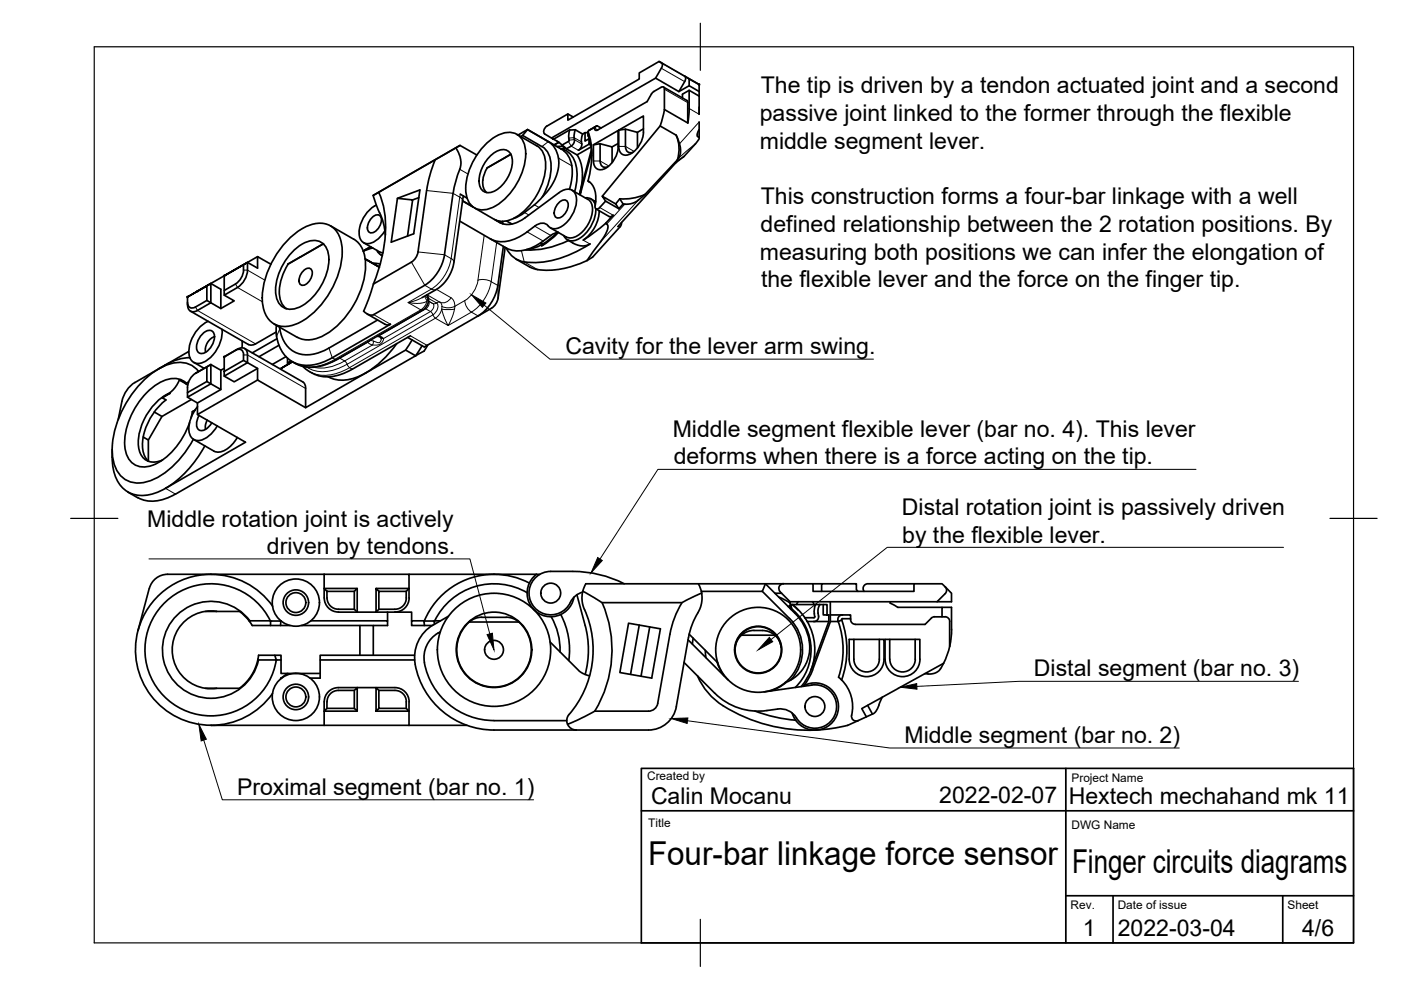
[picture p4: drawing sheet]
<svg xmlns="http://www.w3.org/2000/svg" width="297mm" height="210mm" viewBox="0 0 297 210" stroke-linecap="round" stroke-linejoin="round" font-family="sans-serif">
<!-- layer: Visible -->
<g fill="none" stroke="#000" stroke-width=".36">
<path d="M139 16.6l4.9 2.8 2.2-1.2 2.1 1.2v1M139.7 13l8.5 4.9M140.2 18.5l-1.8 1-1.2 2-10.5 6.1h-.5l-.2-.6M140.2 18.5h.5l.2 .4v4.3M140.2 14.5l-1.2 2.1-22 12.6M140.2 13.3l-.5-.3-4.2 2.5v1.3l-15.1 8.7v-1.3l-4.4 2.5-.6 .6a.86 .86 0 0 0 .1 1.1M140.2 13.3a.89 .89 0 0 1 0 1.2M140.7 18.5l4.9 2.8M145.2 16.2l.9 .5v1.5M145.2 17.3l-1.3 2.1M145.2 16.1a.89 .89 0 0 1 0 1.2M146.1 19.1v4.4l-.3 2.6"/>
<path d="M146.1 16.7l2.1 1.2M148.2 17.9v1.5M92.3 33.9a27.4 27.4 0 0 0-1.8 6.5M96.6 31.3l-17.5 10.1M96.6 31.3l.9 1.8 .2 1.7-1.2 4-.4 2.2M97.5 30.8l-.8 .5M101.1 32.9l-3.6-2.1-18.4 10.6M102.6 30.9a7.6 7.6 0 0 1 6-2.8 3.6 3.6 0 0 1 2.8 3.5 13.5 13.5 0 0 1-7.2 12.5 3.6 3.6 0 0 1-5.4-3.1 13.5 13.5 0 0 1 3.8-10.1zM103.3 35.6a4.8 4.8 0 0 0-.4 4.9l.3 .3M103.9 33.2a3.3 3.3 0 0 1 3.7-1.3 3.3 3.3 0 0 1 .8 3.9 7.4 7.4 0 0 1-4 4.9 2.07 2.07 0 0 1-2.2-.3 2.07 2.07 0 0 1-.6-2.1 7.8 7.8 0 0 1 2.3-5.1zM107.1 33.4l-1.2 .7M107.2 33.4l1.1-.7-5 2.9 2.6-1.5"/>
<path d="M109.6 28.5l4.2 2.4M109.8 28.6l2-1.1 7.3 4.1a5.9 5.9 0 0 1 2.2 4.6l-.1 2.1-.5 1.8M110.4 28.9l.4-.2 1-1.2 4.4 2.5M110.8 28.7l4.1 2.4a4.9 4.9 0 0 1 1.9 4.7 13.5 13.5 0 0 1-1.8 5.9M113.8 30.9a4.8 4.8 0 0 1 1.9 4.7 14.1 14.1 0 0 1-6.8 10.7 4.4 4.4 0 0 1-4.1 .2l-4.2-2.4M115.5 28.4l1.5 .9M116.3 30a5.7 5.7 0 0 1 2.1 5.3l-.7 2.7-1.2 2-2.5 2.8-2.8 2.3M117.4 29.5l1 .6 .8 .7M117.4 29.5l-.4-.3 .4 .3M118.1 31.1h1.5M118.5 30.2l-1 .5M119.2 30.8l.9 .7"/>
<path d="M119.5 31.6v.4M119.7 31.8a5.2 5.2 0 0 1 2.7 5.3l-.3 2.3-.3 1.2M119.7 31.2l-.3 .3h-.5M119.8 31.3l-.3 .3 .2 .2M120.4 24.2l1.1 .6M120.6 29.3v.4M120.7 29.7l-.2 .3-1.4 .8M120.8 27.6l-.2 1.7M121.7 29.2l.1 .4M121.8 29.6l-.2 .8a2.6 2.6 0 0 1-1.5 1.2l2.2 1.2 3-1.6M122 27.5l-.3 .9v.8M122.4 32.8a10.1 10.1 0 0 1 .5 8.3l-.1 .1"/>
<path d="M123.5 28.4l-1.5-.9-1.2 .1-3.4 1.9M123.5 28.4l-.2 .9v1.2M124 28.1l-.5 .3M124.7 27.9v1M124.7 28.1h-.7v1.8l.9-.5M124.7 38.4a4.8 4.8 0 0 1 1.5 5.2M124.7 28v.8a12.8 12.8 0 0 1 .8 4.2M124.7 38.4l.4 .2M124.8 27.7l-.1 .1a17.8 17.8 0 0 1 0 10.6M124.9 29.4v1.2l-2.2 1.3 .5-.6 .2-.8M124.9 29.4h.1M124.9 30.6l.3 .2"/>
<path d="M125.1 30.1l.1 .4M125.2 30.4l-.1 .1M125.4 31.8l-2.4 9M125.4 32.3l-2.3 8.5M125.8 30.7l5.2-3v3.4M125.8 30.7v3.4a1.61 1.61 0 0 0 .8 1.7 1.61 1.61 0 0 0 1.9-.2 5.7 5.7 0 0 0 2.6-4.5M125.8 30.7l1.4-.2v3.6M126 27l.6-.3-1.8 1M126 27l-1.2 .7M126.6 26.7l.8 .4M127.2 30.5l2.6 .7v3.3M127.2 34.1a1.12 1.12 0 0 0 .4 1.2 1.12 1.12 0 0 0 1.2 .1"/>
<path d="M131 30.4l-1.2 .8M131.2 27.6l5.2-3v3.4a5.5 5.5 0 0 1-3.2 4.8 1.55 1.55 0 0 1-2-1.8M131.2 27.6l1.4-.2v3.6M131.2 27.6v3.4M132.6 27.4l2.5 .7v3.3M132.6 31a1.12 1.12 0 0 0 .4 1.2 1.12 1.12 0 0 0 1.2 .1M136.4 27.3l-1.3 .8M140.9 23.2l4.9 2.9M140.9 23.2l-.9 3.5M143.3 34.5l-12.3 13.5M143.4 28.7a7.4 7.4 0 0 1 .2 5.2l.3-.4M143.6 33.9l-6.9 7.3"/>
<path d="M143.9 33.5l.4-1v-1.2l-.9-2.5-3.4-2.1-12.3 14.9M145.6 21.3l.2 .5M145.8 21.8v4.3M148.2 25.9v.8a1.32 1.32 0 0 1-.2 1.2l-.2 .6 .1 .5a.41 .41 0 0 1 .4 .3 .41 .41 0 0 1-.3 .5l-3 3.4-1.7 1.3M148.2 20.4l-2.1-1.3-1.4 .9v.8M148.2 20.4v3.8M148.2 27.5v1.5M148.2 22.7v1.5M47.5 58.5l5-2.9zM51.6 56.1a4 4 0 0 1-1.7 4.1l-2.4 1.4M54.6 54.4l-12.7 7.3M57.4 56l-2.8-1.6v2.4l-2.1-1.2a5.2 5.2 0 0 1-2.1 5.4l-2.9 1.6v-4.1"/>
<path d="M61 50.9a10.2 10.2 0 0 1 7.4-3.6 4.7 4.7 0 0 1 4.1 4.8 18 18 0 0 1-9.6 16.6 4.8 4.8 0 0 1-7.2-4.3 18 18 0 0 1 5.3-13.5zM61.1 56a9.4 9.4 0 0 0-1.4 8.3l1.1 1.2M62.4 53a5.7 5.7 0 0 1 5-1.9 3.6 3.6 0 0 1 2.3 3.9 12.1 12.1 0 0 1-6.5 10.3 3.2 3.2 0 0 1-4.7-2.8 12.1 12.1 0 0 1 3.9-9.5zM63.7 54.5l-2.6 1.5M64.4 57.3a1 1 0 0 1 1.4-.3 1 1 0 0 1 .4 1.3l-.4 1a1.62 1.62 0 0 1-2.1 1 2.4 2.4 0 0 1 .7-3zM68.5 51.7l-7.4 4.3M68.5 51.7h.1M68.5 51.7l-1.1 .7M68.5 51.7l.2 .1M70.1 47.9l4.9 2.8a5.7 5.7 0 0 1 2.5 4.9 18.4 18.4 0 0 1-8.9 15.6 5.7 5.7 0 0 1-5.5 .3M77.1 51.4l3.4 2M77.5 52.9l-.5 .3"/>
<path d="M77.7 55.1l2.7 1.5-3-1.7 3 1.8M78.6 52.3l-1.1 .6M79 46a1.06 1.06 0 0 1 1.4-.4 1.06 1.06 0 0 1 .4 1.5l-.1 .5a2.4 2.4 0 0 1-2.2 1.8 1.72 1.72 0 0 1-.2-2.6zM79 52.6l-2 .7M79.1 55.8l1.5 .2M79.1 41.4l1 2.9a18.4 18.4 0 0 1 1.6 5.5M79.8 43.5a6.8 6.8 0 0 0-3.5 6.8 1.9 1.9 0 0 0 3.1 .9 6.6 6.6 0 0 0 2.2-2.3M79.9 53.1a1.81 1.81 0 0 0 1.2 1.1M80.3 40.8a21 21 0 0 1 .8 13.1l-.8 3.1-1.1 3.2M80.5 53.4l.7 .2M80.7 54l.3 .2M84.3 42.1l4.7-1.8-1.3 9.3-4.7 1.7 1.3-9.2 3.2 .3-1.1 7.7"/>
<path d="M87.2 55.6l-8 4.6M88.8 41.9l-1.3 .5M90.4 40.4l-1.8 13a3.2 3.2 0 0 1-1.4 2.2M96.1 41l-1.9 13a9.6 9.6 0 0 1-4.1 6.5l-10.9 6.2M97.5 46.9l9.9 5.7M97.6 41.2l1.4 .8M98.1 42.6l2.2 1.3M98.1 42.6h.1M98.2 41.5l-2 14.1-.6 2.2-.8 1.4-1.3 1.5-4 2.4M105.1 46.7l1.1 .6M106.5 47v.4M106.5 47l.1 .5"/>
<path d="M106.7 52.2l-1.1 8.3a9.6 9.6 0 0 1-4.2 6.5l2.8-1.7a3.1 3.1 0 0 0 1.4-2.1l1.5-10.8M107.4 46.9l1.1 .6M108.3 47.4v.1M111.2 45l-.9 .7-1.4 .6M111.4 46.2l7.1-5.4a2.16 2.16 0 0 1 3.4 .1 5.7 5.7 0 0 1-1.6 6.1 3.1 3.1 0 0 1-3.7 1.3 2.04 2.04 0 0 0-3.2-.4l-1.6 1.3M111.4 46.1a5 5 0 0 1-6.4 .5M111.8 49.2a7.9 7.9 0 0 1-7.1 1.8l-.7-.4M114.8 51.4l.2 .4M114.9 51.9l-1.7 .7-1.6 .3M115 51.8l.2 .1M118.1 49.3l-1.7 1.6-1.4 .9M118.4 49.3h-.4a7 7 0 0 0-2.8 1.8 7.9 7.9 0 0 1-7.1 1.8l-.7-.3"/>
<path d="M118.4 49.3l-1.5 1.4-2 1.4-.3-.6M118.6 42.9a1.06 1.06 0 0 1 1.4-.4 1.06 1.06 0 0 1 .4 1.4l-.1 .5a2.4 2.4 0 0 1-2.2 1.8 1.72 1.72 0 0 1-.2-2.5zM120.3 50.9l1.5 .8 1.1 .4h1.2l1-.4a21 21 0 0 1-13.9 3.8 4.9 4.9 0 0 1-3.9-2.9M120.6 51a18.3 18.3 0 0 1-9.2 2M121.3 40.3l3.4 2M123.2 40.7l-.2 .6M124.1 42a1.86 1.86 0 0 1 2.1 1.5M124.7 42.3a3.1 3.1 0 0 1 .7 3.6 6.2 6.2 0 0 1-4.2 4.5l-1.1-.2-3.4-1.9M125.3 42.2l.7 .4M126 42.6l.3 .2M126.3 44.2a7.3 7.3 0 0 1-4.6 6.8 1.84 1.84 0 0 1-2.2-1.1M126.4 44.3l2.8 1.6 .2 .1 .6-.4-1.6 1.8 .5 .5-.1 .7-.7 1.6-.8 1.1"/>
<path d="M127 44.7a7.8 7.8 0 0 1-3.3 6.2l2.4-1.6 2.3-1.9M127.4 51.2l-2.9 4a17 17 0 0 1-11.6 1.7l-3.5-2M128.4 42.6l-1.5 1.6-.5 .1-.2-.1v-.6M130.5 43.2l-2.8-1.6 .7 1 2.8 1.7M131.4 42.2l-.9 1 .7 1.1M131.4 42.2l.7 1.1M131.8 47.2l-.3 .9-5.9 6.4-1.2 .8M132.1 43.3l-.9 1M135.3 42.4l-1.5 .8-1.7 .1M136.7 41.3l-1.3 1.1M136.7 41.2a11.2 11.2 0 0 1-5.3 .9M35.1 77.4l-6.5 3.7"/>
<path d="M35.1 77.4l-1.5 .8M39.8 63l4.9-2.9zM40 74.5l-4.9 2.9M40.3 75.8a10.2 10.2 0 0 0-5.2 1.6M40.4 66l12.3 7a1.49 1.49 0 0 0 1.5-.1M41.1 76.8l2.2 1.3M41.5 79.2a4 4 0 0 0-1.7 4M41.9 78.9l-.5 .3M41.9 78.9h.1M42.1 78.8a5.7 5.7 0 0 0-7.3-1.2 21.1 21.1 0 0 0-10.3 13 12.3 12.3 0 0 0 .4 9.3 5.4 5.4 0 0 0 6.8 2.1 18.5 18.5 0 0 0 9.3-8.9M42.7 71a1.62 1.62 0 0 1 2.5-.6 3.5 3.5 0 0 1-2.6 4.6 1.63 1.63 0 0 1-.7-2.5zM43.9 77.8l.8-.5v4.1l-.8-.5z"/>
<path d="M43.9 60.6v3.1l.8 .5v-4.1l2.1 1.2v4.1M43.9 63.7l-2.4 1.4a1.03 1.03 0 0 1-1.2 .1 1.03 1.03 0 0 1-.5-1.1M43.9 77.8l-2.5 1.4M44.1 68.1a7.4 7.4 0 0 0-4 7.4 2.01 2.01 0 0 0 3.2 1.2 7.6 7.6 0 0 0 3.8-6.9M44.7 77.3l2.1 1.2 .7-.4M44.7 77.3l-2.8 1.6M45.5 71.4a2.96 2.96 0 0 0-1.9 3.3M46.8 78.5v4.1l-2.1-1.2-4.9 2.8v-1l4.1-2.3M47.5 78.8l4.1-2.4 .9 .5-5 2.8zM47.5 75.7l2.9-1.7a1.29 1.29 0 0 1 1.5-.1 1.29 1.29 0 0 1 .6 1.4v1.6l2.1 1.2v2.5l10.2 5.8M47.5 75.7l2.4-1.4a1.03 1.03 0 0 1 1.2-.2 1.03 1.03 0 0 1 .5 1.1v1.2M47.5 62.6l2.2 1.2-2.9 1.6-2.1-1.2-2.8 1.6a1.28 1.28 0 0 1-1.5 .2 1.28 1.28 0 0 1-.6-1.4v-1.6"/>
<path d="M47.5 75.7v3.1M51.3 72.3v1.4M51.9 73.9l12.3 7.1M54.6 78.1l-4.9 2.9-2.2-1.3M58.1 68.7l4.9 2.8M58.5 70.4l-4.3 2.5M58.7 71.8l-5.2 3M59.1 73.2l-4.2 2.4M60.6 75.6l-2.9 1.7M61 75.9v1.4M61.7 76.5l-.7 .4M62 76.7l-2.6 1.5 2.6-1.5"/>
<path d="M64.2 77.7l1 .9 1 .5M77.1 66a2 2 0 0 0 2.2 .7M77.8 66.6l3.8 2.1a1.18 1.18 0 0 0 1.2 0l-12.4 7.2a8.9 8.9 0 0 1-8.1 .9 8 8 0 0 1-3.7-7.8M79.2 60.2l-1.1 3.4-1 2.4M80 71.3l.7 .2 .1 .3M80.1 67.9l-10.3 5.9a7.5 7.5 0 0 1-7.7 .6 6.9 6.9 0 0 1-2.8-5.1M84.1 72.9a19.1 19.1 0 0 1-9.5 7.4 6.6 6.6 0 0 1-5-.4M86.4 71.5l3.6 2.1 .6-.4M87 71.2l-12.3 7.1a8.5 8.5 0 0 1-8.5 .8M87.4 72.1l-1.4 2.1M88.1 75.4l-2.1-1.2-21.2 12.2v-4M88.1 75.4l-50.9 29.4"/>
<path d="M89.5 73.3l-1.4 2.1M90.5 62.5l.3 .7v.8l-.3 .8-.7 .9-19.3 11-2.2 .8-2.4 .4-1.9-.3-2-.9M90.7 73.2l-.2 .3a2.84 2.84 0 0 1-1.7 1.5l-.7 .4M101.4 67l-10.8 6.2M23.8 95.3v1.7M23.8 97a8.2 8.2 0 0 0 3.3 7.3 7.3 7.3 0 0 0 6.7-.1l1.3-.7M25.8 85.1l-.7 3.9M28.6 81.1a6.2 6.2 0 0 0-2.7 4M30.4 92.7l1.1 .6M32.7 87.3l1.6 1M34.4 84.3l.8 .5a12.6 12.6 0 0 0-4.9 10.5 3.9 3.9 0 0 0 1.2 2.5M35.9 83.3l.1 .1-1.6 .9"/>
<path d="M36 83.3a12.3 12.3 0 0 0-6.6 11.6 3.3 3.3 0 0 0 5.1 2.6M36.1 83.4l-1.7 1M38 80.6l-1 1.7-1.1 1M38 80.6l1.5 .8M38 80.6l.7 .2 .9 .6M39.5 81.2a4.5 4.5 0 0 0-5.6-.1 15.8 15.8 0 0 0-7.4 13.5 4.1 4.1 0 0 0 4.9 4.3 13.4 13.4 0 0 0 8.4-8.2l.4-1.1M39.6 81.4l.2 .2M40 81l-.5 .3v.1M40.6 84.7l-6.3 3.6-2.8 5v4.5M40.8 87.3l.5-.3zM40.8 87.3l-.3 1.3M41.9 87.9l10.1 5.9-16.9 9.7"/>
<path d="M41.9 86.2a6.5 6.5 0 0 0-1.6 6.1 2.04 2.04 0 0 0 3.2 .7 7 7 0 0 0 2.6-2.7M42.2 88.1a2.37 2.37 0 0 0 0 3.1 2.37 2.37 0 0 0 2.7-1.6M43.4 94.5a23.6 23.6 0 0 1-8.3 9M43.9 89.1l-.4 1.2 .1 .7M46.8 82.6l-4.9 2.8-2.1-1.2M50.3 92.8a5.8 5.8 0 0 1-3.8 3.1l-1.2-.3-4.2-2.4M54.6 80.6l-12.7 7.3v-2.5M64.2 81a1.5 1.5 0 0 1 .6 1.3M27.1 104.3l2.1 1.3M37.2 104.7a8.2 8.2 0 0 1-8 .8M31.6 124.7l-2.3 8.9a16 16 0 0 0 15.4 20.2M43.6 129.6h6.1a2.22 2.22 0 0 1 2.2 1l1 1.2"/>
<path d="M44.7 121.8a16 16 0 0 0-15.4 11.8M44.7 121.8a16 16 0 0 1 13.1 6.7M45.9 129.6a8.2 8.2 0 0 0-9.4 8.2 8.2 8.2 0 0 0 9.4 8.1M52.9 131.8l.6 .8h8M53 131.6a10.3 10.3 0 0 0-16.2-.4 10.3 10.3 0 0 0 3.5 15.9 10.3 10.3 0 0 0 14.5-7.2M54.7 139.8l.1 .1h3.8M57.3 131.6h-4.3l-.1 .2M57.3 131.6l.1 .1M57.3 131.6a14 14 0 0 0-22.4-3.8 14 14 0 0 0 3.4 22.4 14 14 0 0 0 20.3-10.3M57.4 132.6v-.9h2.1v.9M58.3 138.9h-3.5a9.6 9.6 0 0 1-4.2 7h-4.7M58.6 139.9h.3a.49 .49 0 0 1 .6 .1 .49 .49 0 0 1 .1 .6v2.2h1.4l-1.4 1"/>
<path d="M58.6 139.9l-.3-1h1.3v1M59.5 131.6v.1M65.9 131.6h16.3v1h-18.3M67.9 139.9v3.9h-2.2M68.7 121.8h18v3a4.3 4.3 0 0 1-1.1 4.3l-1.2 .6-.7 .1M68.7 124.8h7l-.6 .6h-5.8zM68.7 121.8v5a2.99 2.99 0 0 0 3 3M68.7 121.8h-33.2a4 4 0 0 0-3.8 2.9M69.3 125.4a3.4 3.4 0 0 0 .9 3.2l1 .5 .5 .1M71.7 129.8h15.6v1.8M71.7 129.2h3.4M75.7 124.8v5l-.6-.6v-3.8"/>
<path d="M76.3 132.6v6.3M79.1 132.6v6.3M79.7 124.8h7l-.6 .6h-5.8l-.6-.6v5l.6-.6v-3.8M82.2 129.8v1.8M86.1 125.4a3.3 3.3 0 0 1-.9 3.2l-.9 .5-.6 .1h-3.4M86.7 121.8h27.7M87.9 138.9h-20v1h20M89.9 131.7l-2.6-.1v1h2.7M92.1 132.4v-.7h-2.2l.1 .9h1.7M92.9 134.2a6.2 6.2 0 0 0-2.6 7.7 15 15 0 0 0 14.4 10.9M93.4 134l-.5 .2M93.4 131.6l-1.3 .1"/>
<path d="M95.1 130.7l-3.2 1.8M99.5 131.9h10.5M99.5 131.9l1.2-.8 1.4-.2h5.7l1.4 .4 .8 .6M110 131.9a7.9 7.9 0 0 1 .4 11.4 7.9 7.9 0 0 1-11.4 0 7.9 7.9 0 0 1 .5-11.4M111.8 125.7a14 14 0 0 0-19.6 5.9M112.2 123.6a16 16 0 0 0-22.2 8M113.7 121.8a5 5 0 0 0 .5 8.2 5 5 0 0 0 7.5-3.4M116.6 136.1l6.1 6.1 1 .6 1.3 .5M116.9 130.8a14 14 0 0 1 1.8 7.4M118.9 130.3a16 16 0 0 1 1.7 9.7M122.3 126.1l1.8 6.5a20 20 0 0 1 0 10.4M123.5 125.6a4 4 0 0 0-2.6 2.1"/>
<path d="M123.6 125.3l4 2.5h17l4.2-2.1M123.6 125.3l-.2 1.5 .2 1.5a21.4 21.4 0 0 1-2.9 23.2M127.7 127.8a25 25 0 0 1-1.6 23M132.4 123.8a24 24 0 0 0-11-2.6h-4.6a4.6 4.6 0 0 0-3.9 7 4.6 4.6 0 0 0 8-.5M133.3 132.1l6.7 1.2-1.8 10.5-6.8-1.2zM135.5 132.5l-1.8 10.5M137.8 132.9l-1.9 10.5M144.6 127.8a19 19 0 0 0-2.6 6.7l-2.6 14.6a1.98 1.98 0 0 1-1.9 1.7h-11.4M145.9 135.7l8.5 8.5M146.1 134.5l6.1 6M147 135.3l-.2 1.3M148 129.9a15 15 0 0 0-2 5.3l-2.6 14.6a6 6 0 0 1-5.9 5h-32.8a16.9 16.9 0 0 1-16.8-14.9 8 8 0 0 1 4-7.4"/>
<path d="M148.1 123.8l.7 1.9M148.8 125.7v1.4l-.1 .9-.7 1.9M149.5 137.9l.2 1.5M155.9 137.2a4.9 4.9 0 0 0 4.9 5.5 4.9 4.9 0 0 0 4.8-5.5M157.2 134.7h7.1M157.2 134.7l-.9 1.1-.4 1.4M161.6 133.7a6.2 6.2 0 0 0-3.6 .4l-.8 .6M161.6 125.4l5.8 5.7a9.4 9.4 0 0 1 .2 13.1M161.6 133.7a4 4 0 0 1 4 3.5M162.3 123.8l6.2 6.2a9.6 9.6 0 0 1 3 9.1l-.5 1.4-.9 1.5-1.1 1.3-1.4 .9M162.3 123.8h-38.1l-.6 1.5M162.3 123.8l-.7 1.6h-12.9"/>
<path d="M162.3 123.8h3.8M164.3 125.8h1.4M165.1 126.6l2.5 1.3M165.4 125.5l2.1 2.1M165.6 137.2a4.9 4.9 0 0 0-4.8-4.3 4.9 4.9 0 0 0-4.9 4.3M166.1 123.8h6.3v1.6h21.4v-1.6h5.9l.7 .6M166.1 123.8a1.01 1.01 0 0 0-.9 .6 1.01 1.01 0 0 0 .2 1.1M167 128.5l.2 .1M167.1 128.6l.3 .1 .1-.3v.6M167.5 127.9v.5M167.5 127.6v.3M167.7 129.2v-.7l.2 .6a11.3 11.3 0 0 1 .7 16.6"/>
<path d="M167.9 128.2l1.3 1.1M168.1 128.2l1.1 1.1M169.2 127.6l-.3 .6M169.2 129.3l1.4 1.7M170.6 131h2M170.6 131l.6 .8M171.2 131.8a12 12 0 0 1-1.3 13.8M172.3 127.6l.3 .6M172.4 123.8h1.8M172.6 130.1l.2 .7-.2 .2M172.9 128.2l-.2 .7v1.2M173.8 128.2h-6.1v.3"/>
<path d="M173.8 128.2h.7M173.8 128.2l-.3 .7v1.1a1.17 1.17 0 0 1-.9 1.8M174.2 125.4v-1.6h7.4v1.2l.3 .4M175.3 130.4v-2.2h-.8v2.2h1.2v1.4h-4.6M175.7 131.8l-3.7 10.1M176 130.4h4.3v.8l-1.8 .1a19.6 19.6 0 0 1-.1 12.9M176 130.4v1.4l-3.7 10.2M176 127.6v2.8M176 131.8h1.7M177.7 131.8a18.9 18.9 0 0 1 .2 11.9 8 8 0 0 1 2.7 8M178.5 131.5l-.8 .3M178.6 130.4a1.01 1.01 0 0 0-.9 1.4"/>
<path d="M180 135.6h7.4v4.2a3.7 3.7 0 0 1-3.7 3.7 3.7 3.7 0 0 1-3.7-3.7zM180.3 131.4a1.01 1.01 0 0 0 1 1M180.3 131.2v.2M181 135.6v4.2a2.7 2.7 0 0 0 2.7 2.7 2.7 2.7 0 0 0 2.7-2.7v-4.2M187.6 139.8v-4.2h7.4v4.2M187.7 139.8a3.7 3.7 0 0 0 3.7 3.7 3.7 3.7 0 0 0 3.7-3.7M188.6 135.6l.1 4.2a2.7 2.7 0 0 0 2.7 2.7 2.7 2.7 0 0 0 2.7-2.7l-.1-4.2M188.7 127.6v.3l1.7 .9M190.4 128.8h9.3M193.8 123.8h-9.9l-.5 .2-.3 .4-.1 .5 .2 .5M199.7 130.8v-2h2l.1 4.7a16 16 0 0 1-1.7 7.1M200.4 124.4l1.3 1.4v1.8h-3"/>
<path d="M200.4 124.4a1 1 0 0 1 0 1.4l-1.7 1.8h-31.2M201.3 131.8v5.2M201.4 131.8a1.01 1.01 0 0 0-1-1h-2.5l-.4 .3-1.4 1.3h-14.8M43.6 145.9h2.3M44.7 153.8h24M57.8 147a16 16 0 0 1-13.1 6.8M59.6 143.8h.1M59.6 143.8l-.1 .2M61 142.8h6.9M71.7 145.8h4M71.7 146.4h3.4M71.7 145.8a2.99 2.99 0 0 0-3 3v5h18"/>
<path d="M71.7 146.4a2.4 2.4 0 0 0-2.4 2.4v1.4M75.1 146.4l.6-.6v5l-.6-.6zM75.1 150.2h-5.8l-.6 .6h7M75.7 145.8h8a2.99 2.99 0 0 1 3 3v5M80.3 150.2h5.8l.6 .6h-7l.6-.6v-3.8l-.6-.6v5M80.3 146.4h3.4a2.4 2.4 0 0 1 2.4 2.4v1.4M86.7 153.8h12.3M104.7 152.8h15.5M120.4 153.6a2 2 0 0 0 1.8 1.2M126.1 150.8l-3.2 1.7-2.6 1.1-.1-1.2 .4-.9M145 140.5l6.6 6.5a13 13 0 0 0 11 3.7 6.3 6.3 0 0 1 4.8 .1l1.1 .9 .4 .5M147.9 143.3a15 15 0 0 0 8 7.8 34 34 0 0 0 23.8 2.7"/>
<path d="M152 140.4l.6 1.5 .9 1.4M160 150.7a32.1 32.1 0 0 0 8.7 2M166.7 144.7l-1.6 1.1-1.9 .7M167.6 144.2l-1.2 .6M170.4 145.4a5 5 0 0 1 6.9 2.4 5 5 0 0 1-2.8 6.7 5 5 0 0 1-6.5-3.3M170.4 145.4l-.1 .1M172.1 145.3l-10.1 1.4M172.1 145.2a4.6 4.6 0 0 1 4.8 6.6 4.6 4.6 0 0 1-8.1 .4M172.3 142l-.8 1.8-1.1 1.6M180.6 151.6a1.01 1.01 0 0 0 .3 1.1 1.01 1.01 0 0 0 1.1 .1M183.7 152l-4 1.8M184 149.6l1 1.8"/>
<path d="M187.1 147.8l-1.3 2.8-.4 .6-.4 .2M200 140.6l-.7 1.4-.5 .4-1.3 .5-1.5-.1M200 140.6l-17.3 9.6 1 1.8 1.3-.6"/>
<circle cx="62.7" cy="127.8" r="5"/>
<circle cx="62.7" cy="127.8" r="2.11"/>
<circle cx="62.7" cy="127.8" r="2.7"/>
<circle cx="104.7" cy="137.8" r="12"/>
<circle cx="104.7" cy="137.8" r="2"/>
<circle cx="104.8" cy="137.8" r="8"/>
<circle cx="116.8" cy="125.8" r="2.11"/>
<circle cx="160.7" cy="137.8" r="9"/>
<circle cx="160.8" cy="137.8" r="5"/>
<circle cx="62.7" cy="147.8" r="5"/>
<circle cx="62.7" cy="147.8" r="2.11"/>
<circle cx="62.7" cy="147.8" r="2.7"/>
<circle cx="172.8" cy="149.8" r="2.11"/>
</g>
<g fill="#000" stroke="#000" stroke-width=".21">
<circle cx="148.2" cy="17.9" r=".17"/>
<circle cx="47.5" cy="58.5" r=".17"/>
<circle cx="39.8" cy="63" r=".17"/>
<circle cx="41.9" cy="61.7" r=".17"/>
<circle cx="47.5" cy="75.7" r=".17"/>
<circle cx="58.6" cy="139.9" r=".17"/>
</g>
<!-- layer: Visible Narrow -->
<g fill="none" stroke="#000" stroke-width=".21">
<path d="M140.2 14.5l5 2.8M140.2 13.3l5 2.9M140.9 18.9l4.9 2.9M97.5 35.9l1.7 1M114.9 31.1l1.3-1.1 2.9 1.7M118.4 33.5l2.8 1.7M119 31.6h.1M119.5 31.4v.6M119.7 31.8v.3M120.5 30l.6 1 1.5 .9M120.6 29.3l1.1-.1 1.6 .9M120.6 29.7l1.2-.1 1.5 .9"/>
<path d="M125.4 27.4l-.6 .3M125.8 34.1h1.4l1.9 1.1M126 27.1l.7 .5M131.2 31h1.4l1.9 1.1M145 33.1l-1.7 1.3M146.1 23l2.1 1.2M147.5 30.5l-3.6 3M148.2 25.9l-4.1 4.6M51.6 57.3h.9l3.6 2.1M77.4 54.9l3 1.7-2.4-1.4M77.9 55.2h.1M78 55.2h.1"/>
<path d="M87.2 55.6l2.9 4.9 1.4 .8M90.4 40.4l5.7 .6 1.4 .8M95.6 54.8a9.6 9.6 0 0 1-4.1 6.5M95.7 54.8l.4 .4 .1 .4M97.5 41.8l-1.8 13-1.5-.8-5.6-.6M97.5 41.8l.4 .4 .2 .4M97.6 41.2l-.1 .6M98.1 42.6h.1M101.3 59.4l1.4-.1 1.4 .4a9.6 9.6 0 0 1-4.1 6.5l-1-1.1-.5-1.4-2.1 1.3M101.3 59.4a6.3 6.3 0 0 1-2.7 4.3M102.7 49.9l-1.4 9.5M105.3 51.4l-1.2 8.3 1.5 .8v2.7"/>
<path d="M105.9 46.9v.2M106.4 47h.1M110.6 53.2l.5 2.3 2.9 1.7M111.2 45.1l.9 .5M111.8 49.2l3.4 1.9M113.3 43.4l1 .6M113.4 48l3.4 1.9M123 40.8l.1 .1M123.7 50.9l1.4 .8M127.1 44l2.9 1.6M131 48l.5 .1M132.5 43.3l-3.9 4.2"/>
<path d="M135.3 42.4l-8 8.9M41.4 65.1l.5 .7 12.3 7.1M41.9 78.9l-.5 .3M49.9 60.2l.5 .8 5.2 3M50.4 74l-.5 .3M51.6 75.3h.9l12.3 7.1M59.3 69.8l-.7 1.5M71.4 76.2h-.4a8.5 8.5 0 0 1-8.5 .8M72 75.9l.1 .1-2 .9M73.1 76.5l.5 .7M73.1 76.5a9.1 9.1 0 0 1-6.7 1.3M73.6 77.2a8.6 8.6 0 0 1-7.9 1l-.7-.4"/>
<path d="M73.6 77.2l.5 .7M74.1 77.9l.6 .4M74.1 78a8.5 8.5 0 0 1-8.5 .8M78 72.4v.2M78 72.6l1 .5M78 72.6l-5.9 3.4 1 .5M78.5 72.1l-.5 .4M79 73.1l-5.9 3.4M79.2 72.3l-.2 .8M79.2 66.7l3.6 2M80.1 71.2l.7 .2 .5 .4M80.3 71.2l-.1 .1"/>
<path d="M80.8 71.6l.5 .2M80.8 71.8l-.1 .6-.3 .3-1.8-.6M81.3 71.8l-.2 .7-.6 .5-.6 .2-.9-.1M87 71.2l3.6 2M89.2 65.7l-18.2 10.5-.6-.3-.7-2.1M89.2 65.7h.4M89.5 63.1l-1.2 .6-1.8 .4 2.5 .2 1-.2 .6-.3M90.1 65.4l.2 .1M90.1 62.8l.1 .4 .4 .6M90.2 62.7l.5 .5M90.3 65.5l-10 5.7M90.3 65.5l1 .6"/>
<path d="M90.5 62.5l.2 .8M90.6 62.5l2.7 1.6M90.6 63.8l-.4 .9-1 1M90.7 63.3l-.1 .5M90.8 63.3l1.7 .9M90.8 63.9l1 .5M91.3 66.1l-10 5.7M91.3 66.1l.5 .7M91.5 61.3l-5 2.8 2.7 1.6M91.5 61.3l.5 .2 .5-.1M91.8 64.4l-.9-.6v.9l-.6 .8M91.8 64.3a1.2 1.2 0 0 1-.5 1.7"/>
<path d="M91.8 66.8l-18.2 10.5M92.5 64.2l-.2 .2h-.5M92.5 61.4l3.1 1.7M92.6 64.2a1.79 1.79 0 0 1-.8 2.5M93.3 64.1l-.7 .1M93.3 64.1a1.88 1.88 0 0 0 2.3-1 2 2 0 0 1 .8 1.9M93.3 64.1l.3 .3 .1 .6 .4 .1 1.5 .1 .8-.3M93.7 65.5l.6 2 .7 1.5 .9-1.8 .5-1.7M93.7 65.5l-.7 1.4-.7 .6-.5-.8M93.7 65.5h2.7M93.7 65v.5M96.4 65v.5"/>
<path d="M101.4 67l-1.5-.8-4.9 2.8-2.7-1.5-18.2 10.4M35.1 103.5l2.1 1.3"/>
</g>
<!-- layer: Border -->
<path d="M20 9.9h267v190h-267zM148.5 4.9v10M15 109.9h10M282 109.9h10M148.5 194.9v10" fill="none" stroke="#000" stroke-width=".25"/>
<!-- layer: TitleBlock -->
<path d="M136 162.9h151v37h-151zM136 171.9h151M226 162.9v37M226 189.9h61M236 189.9v10M272 189.9v10" fill="none" stroke="#000" stroke-width=".36"/>
<!-- layer: Annotations -->
<path d="M99.9 62.5l3.1 1.8-.7 .9zM126.7 118.2l1 .6-2.4 2.7zM103.3 134.5l1.1-.2 .3 3.5zM163.1 135.1l.7 1-3.1 1.7zM42.2 153.6l1.6 3.1-1.1 .4zM142.3 152.4l3.5-.2-.1 1.2zM190.9 145.7l3.5-.8v1.2z" fill="#000" stroke="#000" stroke-width=".21"/>
<path d="M102.7 64.7l13.9 11.5h68.6M253.6 99.5h-114.1l-12.3 19M31.6 118.5h68l4.2 15.9M272.1 116h-84l-24.6 19.6M43.2 156.9l3.9 12.7h66M145.8 152.8l42.9 5.8h61.3M275.3 144.5h-59.2l-21.7 1" fill="none" stroke="#000" stroke-width=".21"/>
<g font-size="7">
<text x="137.4" y="183.5">Four-bar linkage force sensor</text>
<text x="227.3" y="185.2">Finger circuits diagrams</text>
</g>
<g font-size="4.9">
<text x="161.3" y="19.8">The tip is driven by a tendon actuated joint and a second</text>
<text x="161.1" y="25.7">passive joint linked to the former through the flexible</text>
<text x="161.1" y="31.5">middle segment lever.</text>
<text x="161.3" y="43.3">This construction forms a four-bar linkage with a well</text>
<text x="161.3" y="49.1">defined relationship between the 2 rotation positions. By</text>
<text x="161.1" y="55">measuring both positions we can infer the elongation of</text>
<text x="161.4" y="60.9">the flexible lever and the force on the finger tip.</text>
<text x="119.9" y="75.1">Cavity for the lever arm swing.</text>
<text x="142.6" y="92.6">Middle segment flexible lever (bar no. 4). This lever</text>
<text x="142.8" y="98.5">deforms when there is a force acting on the tip.</text>
<text x="31.2" y="111.6">Middle rotation joint is actively</text>
<text x="191.2" y="109.1">Distal rotation joint is passively driven</text>
<text x="56.6" y="117.5">driven by tendons.</text>
<text x="191.3" y="115">by the flexible lever.</text>
<text x="219.2" y="143.4">Distal segment (bar no. 3)</text>
<text x="191.8" y="157.6">Middle segment (bar no. 2)</text>
<text x="50.3" y="168.6">Proximal segment (bar no. 1)</text>
<text x="138" y="170.6">Calin Mocanu</text>
<text x="199.1" y="170.3">2022-02-07</text>
<text x="226.6" y="170.4">Hextech mechahand mk 11</text>
<text x="229.6" y="198.6">1</text>
<text x="237" y="198.4">2022-03-04</text>
<text x="276.1" y="198.6">4/6</text>
</g>
<g font-size="2.5">
<text x="137.2" y="165.4">Created by</text>
<text x="227.2" y="165.8">Project Name</text>
<text x="137.4" y="175.4">Title</text>
<text x="227.2" y="175.8">DWG Name</text>
<text x="227" y="192.7">Rev.</text>
<text x="237" y="192.7">Date of issue</text>
<text x="273" y="192.7">Sheet</text>
</g>
</svg>
